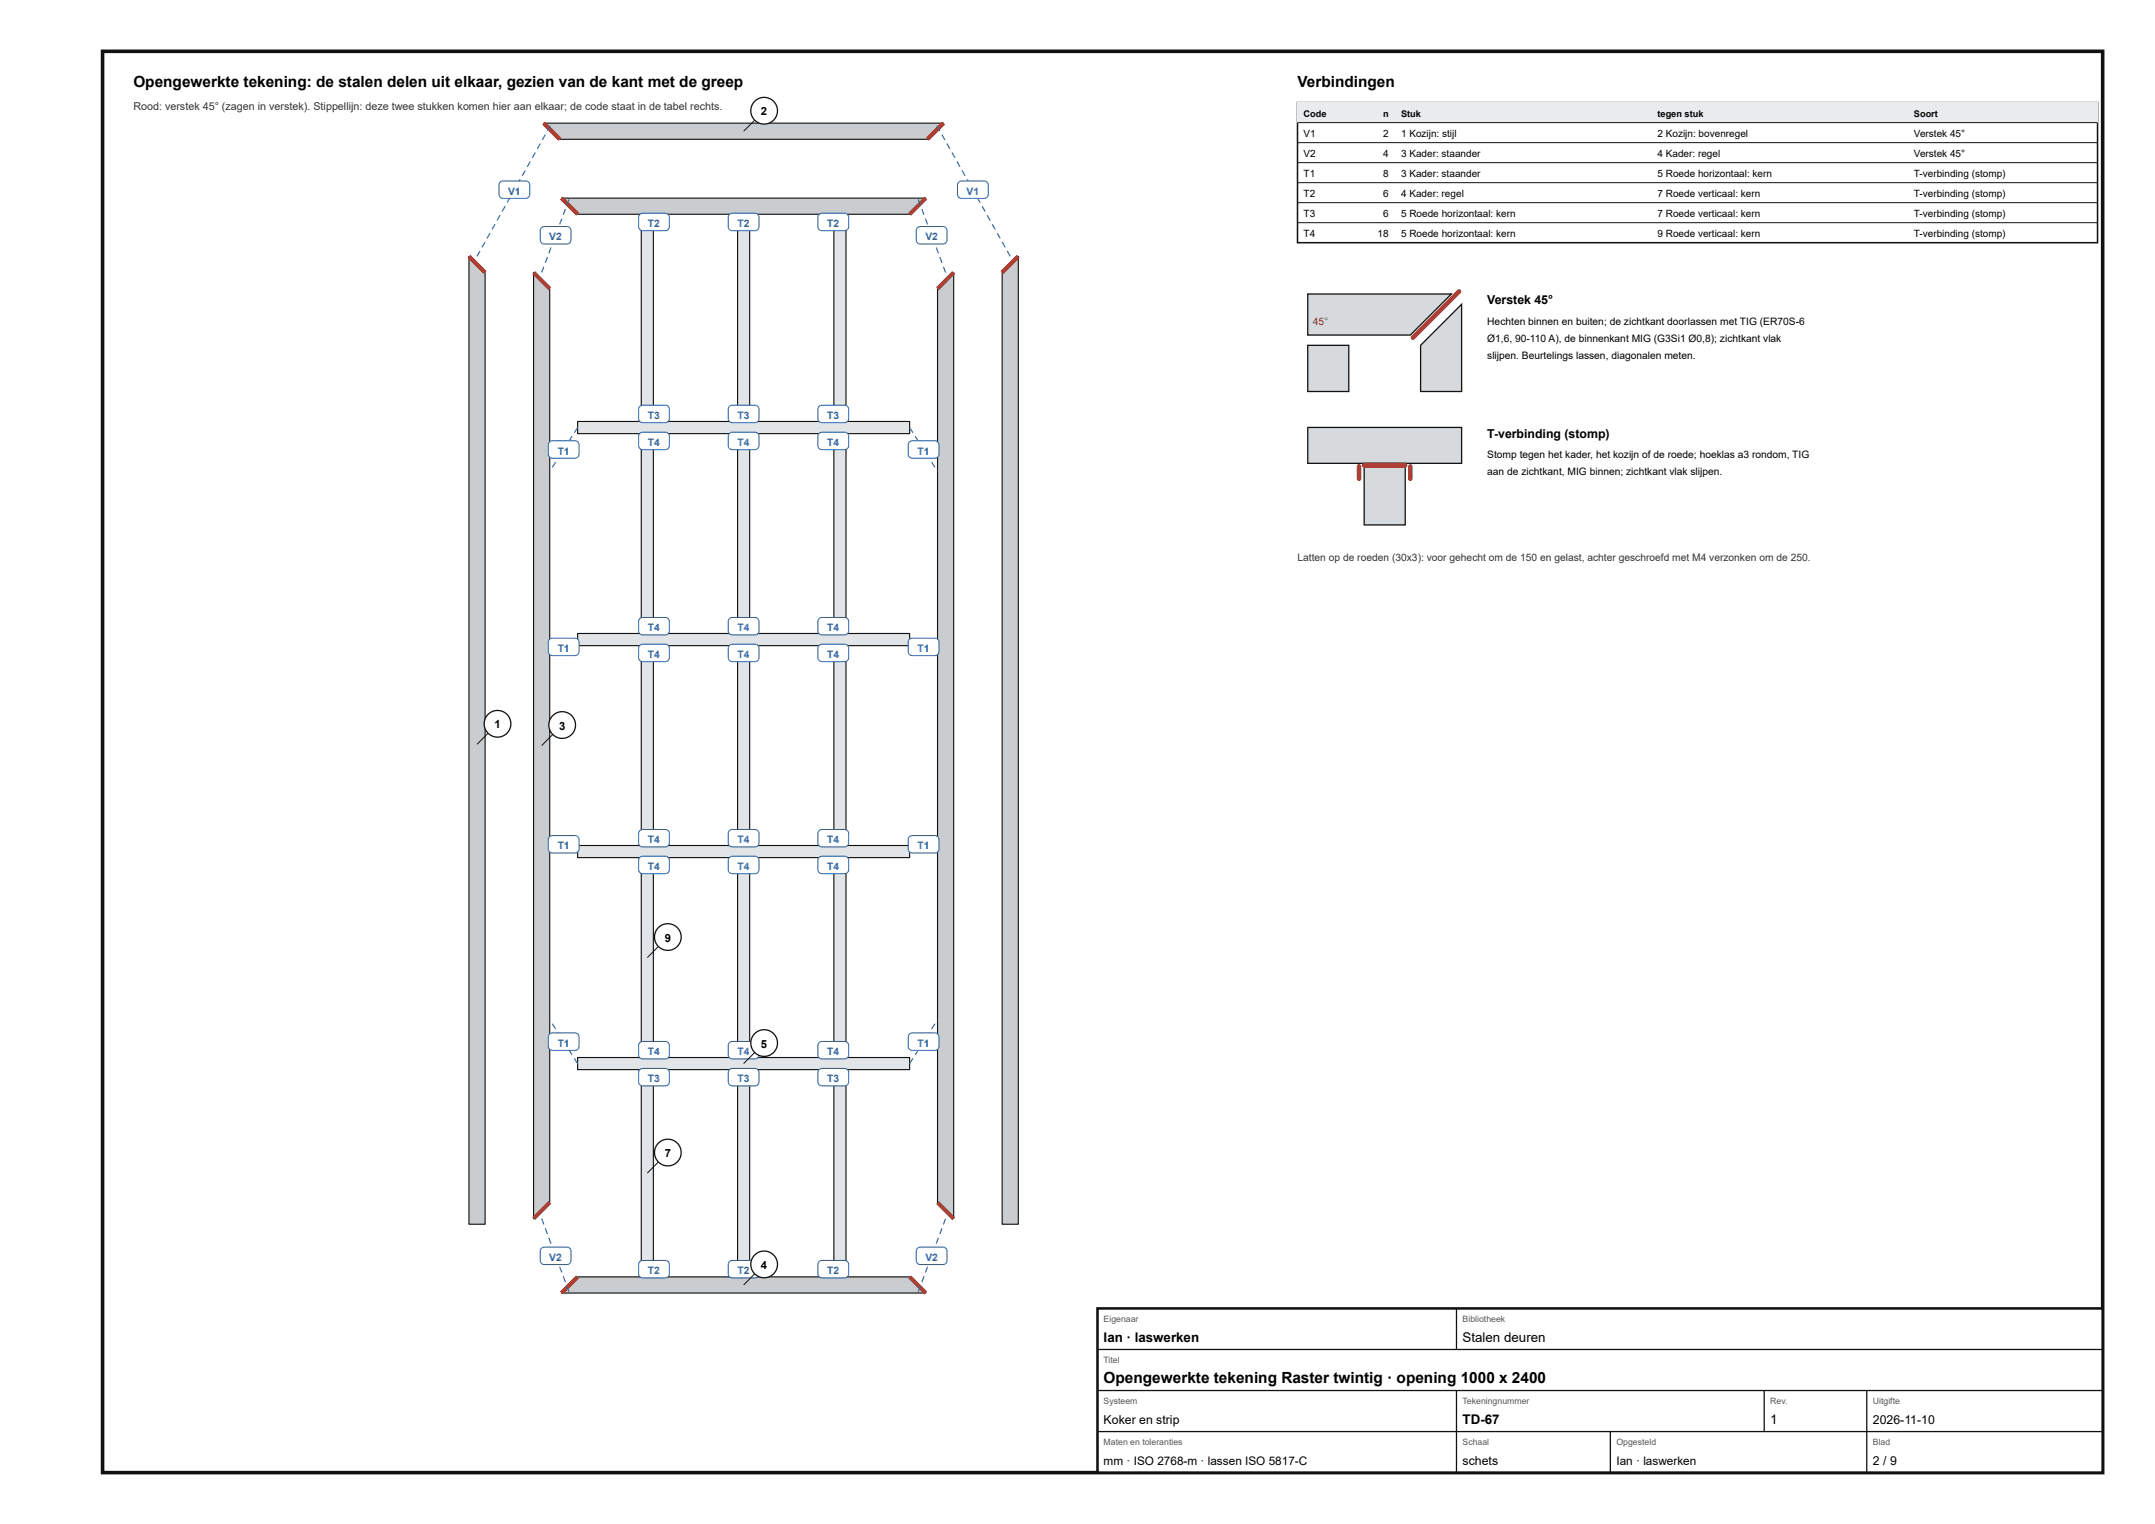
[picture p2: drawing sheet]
<svg xmlns="http://www.w3.org/2000/svg" width="420mm" height="297mm" viewBox="0 0 420 297" stroke-linecap="round" stroke-linejoin="round" font-family="sans-serif">
<path d="M20 10h390v277h-390z" fill="none" stroke="#111" stroke-width=".7" stroke-linecap="butt"/>
<path d="M91.4 50l3.2 3.1v185.5h-3.2z" fill="#c9cdd0"/>
<path d="M91.4 50l3.2 3.1v185.5h-3.2z" fill="none" stroke="#111" stroke-width=".22"/>
<path d="M91.4 50l3.2 3.1" fill="none" stroke="#c0392b" stroke-width=".8" stroke-linecap="butt"/>
<path d="M198.6 50v188.6h-3.2v-185.5z" fill="#c9cdd0"/>
<path d="M198.6 50v188.6h-3.2v-185.5z" fill="none" stroke="#111" stroke-width=".22"/>
<path d="M198.6 50l-3.2 3.1" fill="none" stroke="#c0392b" stroke-width=".8" stroke-linecap="butt"/>
<path d="M106 24h78l-3.2 3.2h-71.6z" fill="#c9cdd0"/>
<path d="M106 24h78l-3.2 3.2h-71.6z" fill="none" stroke="#111" stroke-width=".22"/>
<path d="M106 24l3.2 3.2M184 24l-3.2 3.2" fill="none" stroke="#c0392b" stroke-width=".8" stroke-linecap="butt"/>
<path d="M104 53.1l3.2 3.2v178l-3.2 3.2z" fill="#c9cdd0"/>
<path d="M104 53.1l3.2 3.2v178l-3.2 3.2z" fill="none" stroke="#111" stroke-width=".22"/>
<path d="M104 53.1l3.2 3.2M107.2 234.3l-3.2 3.2" fill="none" stroke="#c0392b" stroke-width=".8" stroke-linecap="butt"/>
<path d="M186 53.1v184.4l-3.2-3.2v-178z" fill="#c9cdd0"/>
<path d="M186 53.1v184.4l-3.2-3.2v-178z" fill="none" stroke="#111" stroke-width=".22"/>
<path d="M186 53.1l-3.2 3.2M182.8 234.3l3.2 3.2" fill="none" stroke="#c0392b" stroke-width=".8" stroke-linecap="butt"/>
<path d="M112.6 248.8h64.8l3.1 3.2h-71z" fill="#c9cdd0"/>
<path d="M112.6 248.8h64.8l3.1 3.2h-71z" fill="none" stroke="#111" stroke-width=".22"/>
<path d="M112.6 248.8l-3.1 3.2M177.4 248.8l3.1 3.2" fill="none" stroke="#c0392b" stroke-width=".8" stroke-linecap="butt"/>
<path d="M109.5 38.6h71l-3.1 3.2h-64.8z" fill="#c9cdd0"/>
<path d="M109.5 38.6h71l-3.1 3.2h-64.8z" fill="none" stroke="#111" stroke-width=".22"/>
<path d="M109.5 38.6l3.1 3.2M180.5 38.6l-3.1 3.2" fill="none" stroke="#c0392b" stroke-width=".8" stroke-linecap="butt"/>
<path d="M112.6 206.1h64.8v2.4h-64.8z" fill="#e2e5e7"/>
<path d="M112.6 206.1h64.8v2.4h-64.8z" fill="none" stroke="#111" stroke-width=".22"/>
<path d="M112.6 164.8h64.8v2.3h-64.8z" fill="#e2e5e7"/>
<path d="M112.6 164.8h64.8v2.3h-64.8z" fill="none" stroke="#111" stroke-width=".22"/>
<path d="M112.6 123.5h64.8v2.3h-64.8z" fill="#e2e5e7"/>
<path d="M112.6 123.5h64.8v2.3h-64.8z" fill="none" stroke="#111" stroke-width=".22"/>
<path d="M112.6 82.1h64.8v2.4h-64.8z" fill="#e2e5e7"/>
<path d="M112.6 82.1h64.8v2.4h-64.8z" fill="none" stroke="#111" stroke-width=".22"/>
<path d="M125 211.4h2.4v34.4h-2.4z" fill="#e2e5e7"/>
<path d="M125 211.4h2.4v34.4h-2.4z" fill="none" stroke="#111" stroke-width=".22"/>
<path d="M143.8 211.4h2.4v34.4h-2.4z" fill="#e2e5e7"/>
<path d="M143.8 211.4h2.4v34.4h-2.4z" fill="none" stroke="#111" stroke-width=".22"/>
<path d="M162.6 211.4h2.4v34.4h-2.4z" fill="#e2e5e7"/>
<path d="M162.6 211.4h2.4v34.4h-2.4z" fill="none" stroke="#111" stroke-width=".22"/>
<path d="M125 170h2.4v33.2h-2.4z" fill="#e2e5e7"/>
<path d="M125 170h2.4v33.2h-2.4z" fill="none" stroke="#111" stroke-width=".22"/>
<path d="M143.8 170h2.4v33.2h-2.4z" fill="#e2e5e7"/>
<path d="M143.8 170h2.4v33.2h-2.4z" fill="none" stroke="#111" stroke-width=".22"/>
<path d="M162.6 170h2.4v33.2h-2.4z" fill="#e2e5e7"/>
<path d="M162.6 170h2.4v33.2h-2.4z" fill="none" stroke="#111" stroke-width=".22"/>
<path d="M125 128.7h2.4v33.2h-2.4z" fill="#e2e5e7"/>
<path d="M125 128.7h2.4v33.2h-2.4z" fill="none" stroke="#111" stroke-width=".22"/>
<path d="M143.8 128.7h2.4v33.2h-2.4z" fill="#e2e5e7"/>
<path d="M143.8 128.7h2.4v33.2h-2.4z" fill="none" stroke="#111" stroke-width=".22"/>
<path d="M162.6 128.7h2.4v33.2h-2.4z" fill="#e2e5e7"/>
<path d="M162.6 128.7h2.4v33.2h-2.4z" fill="none" stroke="#111" stroke-width=".22"/>
<path d="M125 87.4h2.4v33.2h-2.4z" fill="#e2e5e7"/>
<path d="M125 87.4h2.4v33.2h-2.4z" fill="none" stroke="#111" stroke-width=".22"/>
<path d="M143.8 87.4h2.4v33.2h-2.4z" fill="#e2e5e7"/>
<path d="M143.8 87.4h2.4v33.2h-2.4z" fill="none" stroke="#111" stroke-width=".22"/>
<path d="M162.6 87.4h2.4v33.2h-2.4z" fill="#e2e5e7"/>
<path d="M162.6 87.4h2.4v33.2h-2.4z" fill="none" stroke="#111" stroke-width=".22"/>
<path d="M125 44.8h2.4v34.4h-2.4z" fill="#e2e5e7"/>
<path d="M125 44.8h2.4v34.4h-2.4z" fill="none" stroke="#111" stroke-width=".22"/>
<path d="M143.8 44.8h2.4v34.4h-2.4z" fill="#e2e5e7"/>
<path d="M143.8 44.8h2.4v34.4h-2.4z" fill="none" stroke="#111" stroke-width=".22"/>
<path d="M162.6 44.8h2.4v34.4h-2.4z" fill="#e2e5e7"/>
<path d="M162.6 44.8h2.4v34.4h-2.4z" fill="none" stroke="#111" stroke-width=".22"/>
<path d="M93.5 48.9l.2 .1-.6 1-.2-.1zM94.5 47.1l.2 .1-.6 1.1-.2-.1zM95.5 45.4l.2 .1-.6 1-.2-.1zM96.4 43.6l.2 .1-.6 1.1-.1-.1zM97.4 41.9l.2 .1-.6 1-.2-.1zM98.4 40.1l.2 .1-.6 1.1-.2-.1zM99.4 38.4l.2 .1-.6 1-.2-.1zM100.4 36.6l.2 .2-.6 1-.2-.1zM101.3 34.9l.2 .1-.6 1.1-.1-.2zM102.3 33.2l.2 .1-.6 1-.2-.1zM103.3 31.4l.2 .1-.6 1.1-.2-.1zM104.3 29.7l.2 .1-.6 1-.2-.1zM105.3 27.9l.1 .1-.5 1.1-.2-.1zM106.2 26.2l.2 .1-.6 1-.2-.1zM107.2 24.4l.2 .1-.6 1.1-.2-.1z" fill="#1f5fa8"/>
<path d="M97.5 35.5l.6-.2h4.4a.8 .8 0 0 1 .8 .8v1.8a.8 .8 0 0 1-.8 .8h-4.4a.8 .8 0 0 1-.8-.8v-2z" fill="#fff"/>
<path d="M97.5 35.5l.6-.2h4.4a.8 .8 0 0 1 .8 .8v1.8a.8 .8 0 0 1-.8 .8h-4.4a.8 .8 0 0 1-.8-.8v-2z" fill="none" stroke="#1f5fa8" stroke-width=".2"/>
<path d="M196.3 49l.2-.1 .6 1-.2 .1zM195.3 47.2l.2-.1 .6 1.1-.2 .1zM194.3 45.5l.2-.1 .6 1-.2 .1zM193.4 43.7l.2-.1 .5 1.1-.1 .1zM192.4 42l.2-.1 .6 1-.2 .1zM191.4 40.2l.2-.1 .6 1.1-.2 .1zM190.4 38.5l.2-.1 .6 1-.2 .1zM189.4 36.8l.2-.2 .6 1.1-.2 .1zM188.5 35l.2-.1 .5 1-.1 .2zM187.5 33.3l.2-.1 .6 1-.2 .1zM186.5 31.5l.2-.1 .6 1.1-.2 .1zM185.5 29.8l.2-.1 .6 1-.2 .1zM184.5 28l.2-.1 .6 1.1-.2 .1zM183.6 26.3l.2-.1 .5 1-.1 .1zM182.6 24.5l.2-.1 .6 1.1-.2 .1z" fill="#1f5fa8"/>
<path d="M186.9 35.5l.6-.2h4.4a.8 .8 0 0 1 .8 .8v1.8a.8 .8 0 0 1-.8 .8h-4.4a.8 .8 0 0 1-.8-.8v-2z" fill="#fff"/>
<path d="M186.9 35.5l.6-.2h4.4a.8 .8 0 0 1 .8 .8v1.8a.8 .8 0 0 1-.8 .8h-4.4a.8 .8 0 0 1-.8-.8v-2z" fill="none" stroke="#1f5fa8" stroke-width=".2"/>
<path d="M105.5 237.5h.2l.4 1.1-.2 .1zM106.2 239.4l.2-.1 .4 1.2h-.2zM106.9 241.3l.2-.1 .4 1.1-.2 .1zM107.6 243.2l.2-.1 .4 1.1-.2 .1zM108.3 245h.2l.4 1.1-.2 .1zM109 246.9l.2-.1 .5 1.1-.3 .1zM109.7 248.8l.2-.1 .5 1.1-.3 .1zM110.4 250.6h.2l.5 1.1-.3 .1z" fill="#1f5fa8"/>
<path d="M105.6 243.3l.5-.3h4.4a.8 .8 0 0 1 .8 .8v1.8a.8 .8 0 0 1-.8 .8h-4.4a.8 .8 0 0 1-.8-.8l.1-1.9z" fill="#fff"/>
<path d="M105.6 243.3l.5-.3h4.4a.8 .8 0 0 1 .8 .8v1.8a.8 .8 0 0 1-.8 .8h-4.4a.8 .8 0 0 1-.8-.8l.1-1.9z" fill="none" stroke="#1f5fa8" stroke-width=".2"/>
<path d="M105.9 51.9l.2 .1-.4 1.1h-.2zM106.6 50.1h.2l-.4 1.2-.2-.1zM107.3 48.2l.2 .1-.4 1.1-.2-.1zM108 46.3l.2 .1-.4 1.1-.2-.1zM108.7 44.4l.3 .1-.5 1.1h-.2zM109.4 42.6l.3 .1-.5 1.1-.2-.1zM110.1 40.7l.3 .1-.5 1.1-.2-.1zM110.9 38.8l.2 .1-.5 1.1h-.2z" fill="#1f5fa8"/>
<path d="M105.6 44.4l.5-.2h4.4a.8 .8 0 0 1 .8 .8v1.8a.8 .8 0 0 1-.8 .8h-4.4a.8 .8 0 0 1-.8-.8l.1-2z" fill="#fff"/>
<path d="M105.6 44.4l.5-.2h4.4a.8 .8 0 0 1 .8 .8v1.8a.8 .8 0 0 1-.8 .8h-4.4a.8 .8 0 0 1-.8-.8l.1-2z" fill="none" stroke="#1f5fa8" stroke-width=".2"/>
<path d="M184.3 237.5h.2l-.4 1.2-.2-.1zM183.6 239.3l.2 .1-.4 1.1h-.2zM182.9 241.2l.2 .1-.4 1.1-.2-.1zM182.2 243.1l.2 .1-.4 1.1-.2-.1zM181.5 245h.2l-.4 1.2-.3-.1zM180.8 246.8l.2 .1-.4 1.1-.3-.1zM180.1 248.7l.2 .1-.4 1.1-.3-.1zM179.4 250.6h.2l-.4 1.2-.3-.1z" fill="#1f5fa8"/>
<path d="M178.9 243.3l.6-.3h4.4a.8 .8 0 0 1 .8 .8v1.8a.8 .8 0 0 1-.8 .8h-4.4a.8 .8 0 0 1-.8-.8v-1.9z" fill="#fff"/>
<path d="M178.9 243.3l.6-.3h4.4a.8 .8 0 0 1 .8 .8v1.8a.8 .8 0 0 1-.8 .8h-4.4a.8 .8 0 0 1-.8-.8v-1.9z" fill="none" stroke="#1f5fa8" stroke-width=".2"/>
<path d="M183.9 52l.2-.1 .4 1.2h-.2zM183.2 50.1h.2l.4 1.1-.2 .1zM182.5 48.3l.2-.1 .4 1.1-.2 .1zM181.7 46.4l.3-.1 .4 1.1-.2 .1zM181 44.5l.3-.1 .4 1.2h-.2zM180.3 42.7l.3-.1 .4 1.1-.2 .1zM179.6 40.8l.2-.1 .5 1.1-.2 .1zM178.9 38.9l.2-.1 .5 1.2h-.2z" fill="#1f5fa8"/>
<path d="M178.9 44.4l.6-.2h4.4a.8 .8 0 0 1 .8 .8v1.8a.8 .8 0 0 1-.8 .8h-4.4a.8 .8 0 0 1-.8-.8v-2z" fill="#fff"/>
<path d="M178.9 44.4l.6-.2h4.4a.8 .8 0 0 1 .8 .8v1.8a.8 .8 0 0 1-.8 .8h-4.4a.8 .8 0 0 1-.8-.8v-2z" fill="none" stroke="#1f5fa8" stroke-width=".2"/>
<path d="M111.9 206.3l.2-.1 .6 1-.2 .1zM110.8 204.6l.2-.1 .6 1-.1 .2zM109.7 203l.2-.2 .7 1-.2 .2zM108.7 201.3l.2-.2 .6 1.1-.2 .1zM107.6 199.6l.2-.1 .6 1-.2 .1zM107.1 198.8l.2-.1 .1 .1-.2 .1z" fill="#1f5fa8"/>
<path d="M107.1 201.5l.6-.2h4.4a.8 .8 0 0 1 .8 .8v1.8a.8 .8 0 0 1-.8 .8h-4.4a.8 .8 0 0 1-.8-.8v-1.9z" fill="#fff"/>
<path d="M107.1 201.5l.6-.2h4.4a.8 .8 0 0 1 .8 .8v1.8a.8 .8 0 0 1-.8 .8h-4.4a.8 .8 0 0 1-.8-.8v-1.9z" fill="none" stroke="#1f5fa8" stroke-width=".2"/>
<path d="M177.9 206.2l.2 .1-.6 1-.2-.1zM179 204.5l.2 .1-.7 1.1-.2-.2zM180.1 202.8l.2 .2-.7 1-.2-.2zM181.1 201.1l.2 .2-.6 1-.2-.1zM182.2 199.5l.2 .1-.6 1-.2-.1zM182.7 198.7l.2 .1-.1 .1-.2-.1z" fill="#1f5fa8"/>
<path d="M177.3 201.5l.6-.2h4.4a.8 .8 0 0 1 .8 .8v1.8a.8 .8 0 0 1-.8 .8h-4.4a.8 .8 0 0 1-.8-.8v-1.9z" fill="#fff"/>
<path d="M177.3 201.5l.6-.2h4.4a.8 .8 0 0 1 .8 .8v1.8a.8 .8 0 0 1-.8 .8h-4.4a.8 .8 0 0 1-.8-.8v-1.9z" fill="none" stroke="#1f5fa8" stroke-width=".2"/>
<path d="M111.6 165.3l1.1 .6-.1 .2-1.1-.6zM109.8 164.4l1.1 .5-.1 .2-1.1-.5zM108.1 163.4l1 .6-.1 .2-1-.6zM107.2 163l.2 .1-.1 .2-.2-.1z" fill="#1f5fa8"/>
<path d="M107.1 163.1l.6-.3h4.4a.8 .8 0 0 1 .8 .8v1.8a.8 .8 0 0 1-.8 .8h-4.4a.8 .8 0 0 1-.8-.8v-1.9z" fill="#fff"/>
<path d="M107.1 163.1l.6-.3h4.4a.8 .8 0 0 1 .8 .8v1.8a.8 .8 0 0 1-.8 .8h-4.4a.8 .8 0 0 1-.8-.8v-1.9z" fill="none" stroke="#1f5fa8" stroke-width=".2"/>
<path d="M177.3 165.9l1.1-.6 .1 .2-1.1 .6zM179.1 164.9l1.1-.5 .1 .2-1.1 .5zM180.9 164l1-.6 .1 .2-1 .6zM182.6 163.1l.2-.1 .1 .2-.2 .1z" fill="#1f5fa8"/>
<path d="M177.3 163.1l.6-.3h4.4a.8 .8 0 0 1 .8 .8v1.8a.8 .8 0 0 1-.8 .8h-4.4a.8 .8 0 0 1-.8-.8v-1.9z" fill="#fff"/>
<path d="M177.3 163.1l.6-.3h4.4a.8 .8 0 0 1 .8 .8v1.8a.8 .8 0 0 1-.8 .8h-4.4a.8 .8 0 0 1-.8-.8v-1.9z" fill="none" stroke="#1f5fa8" stroke-width=".2"/>
<path d="M111.5 125.1l1.1-.6 .1 .2-1.1 .6zM109.7 126l1.1-.5 .1 .2-1.1 .5zM108 127l1-.6 .1 .2-1 .6zM107.1 127.4l.2-.1 .1 .2-.2 .1z" fill="#1f5fa8"/>
<path d="M107.1 124.6l.6-.2h4.4a.8 .8 0 0 1 .8 .8v1.8a.8 .8 0 0 1-.8 .8h-4.4a.8 .8 0 0 1-.8-.8v-2z" fill="#fff"/>
<path d="M107.1 124.6l.6-.2h4.4a.8 .8 0 0 1 .8 .8v1.8a.8 .8 0 0 1-.8 .8h-4.4a.8 .8 0 0 1-.8-.8v-2z" fill="none" stroke="#1f5fa8" stroke-width=".2"/>
<path d="M177.4 124.5l1.1 .6-.1 .2-1.1-.6zM179.2 125.5l1.1 .5-.1 .2-1.1-.5zM181 126.4l1 .6-.1 .2-1-.6zM182.7 127.3l.2 .1-.1 .2-.2-.1z" fill="#1f5fa8"/>
<path d="M177.3 124.6l.6-.2h4.4a.8 .8 0 0 1 .8 .8v1.8a.8 .8 0 0 1-.8 .8h-4.4a.8 .8 0 0 1-.8-.8v-2z" fill="#fff"/>
<path d="M177.3 124.6l.6-.2h4.4a.8 .8 0 0 1 .8 .8v1.8a.8 .8 0 0 1-.8 .8h-4.4a.8 .8 0 0 1-.8-.8v-2z" fill="none" stroke="#1f5fa8" stroke-width=".2"/>
<path d="M112.5 83.3l.2 .1-.6 1-.2-.1zM111.5 85l.1 .1-.6 1-.2-.1zM110.4 86.6l.2 .2-.7 1-.2-.1zM109.3 88.3l.2 .1-.6 1.1-.2-.2zM108.2 90l.2 .1-.6 1-.2-.1zM107.2 91.7l.1 .1v.1l-.2-.1z" fill="#1f5fa8"/>
<path d="M107.1 86.1l.6-.2h4.4a.8 .8 0 0 1 .8 .8v1.8a.8 .8 0 0 1-.8 .8h-4.4a.8 .8 0 0 1-.8-.8v-2z" fill="#fff"/>
<path d="M107.1 86.1l.6-.2h4.4a.8 .8 0 0 1 .8 .8v1.8a.8 .8 0 0 1-.8 .8h-4.4a.8 .8 0 0 1-.8-.8v-2z" fill="none" stroke="#1f5fa8" stroke-width=".2"/>
<path d="M177.3 83.4l.2-.1 .6 1-.2 .1zM178.4 85.1l.1-.1 .7 1-.2 .1zM179.4 86.8l.2-.2 .7 1.1-.2 .1zM180.5 88.4l.2-.1 .6 1-.2 .2zM181.6 90.1l.2-.1 .6 1-.2 .1zM182.6 91.8l.2-.1 .1 .1-.2 .1z" fill="#1f5fa8"/>
<path d="M177.3 86.1l.6-.2h4.4a.8 .8 0 0 1 .8 .8v1.8a.8 .8 0 0 1-.8 .8h-4.4a.8 .8 0 0 1-.8-.8v-2z" fill="#fff"/>
<path d="M177.3 86.1l.6-.2h4.4a.8 .8 0 0 1 .8 .8v1.8a.8 .8 0 0 1-.8 .8h-4.4a.8 .8 0 0 1-.8-.8v-2z" fill="none" stroke="#1f5fa8" stroke-width=".2"/>
<path d="M126.1 245.9l.2-.1 .8 .9-.2 .1zM127.4 247.4l.2-.1 .8 .9-.2 .1z" fill="#1f5fa8"/>
<path d="M124.8 245.9l.5-.3h4.4a.8 .8 0 0 1 .8 .8v1.8a.8 .8 0 0 1-.8 .8h-4.4a.8 .8 0 0 1-.8-.8v-1.9z" fill="#fff"/>
<path d="M124.8 245.9l.5-.3h4.4a.8 .8 0 0 1 .8 .8v1.8a.8 .8 0 0 1-.8 .8h-4.4a.8 .8 0 0 1-.8-.8v-1.9z" fill="none" stroke="#1f5fa8" stroke-width=".2"/>
<path d="M126.9 210.4l.2 .2-.8 .9-.2-.2zM128.3 208.9l.1 .2-.8 .9-.1-.2z" fill="#1f5fa8"/>
<path d="M124.8 208.5l.5-.3h4.4a.8 .8 0 0 1 .8 .8v1.8a.8 .8 0 0 1-.8 .8h-4.4a.8 .8 0 0 1-.8-.8v-1.9z" fill="#fff"/>
<path d="M124.8 208.5l.5-.3h4.4a.8 .8 0 0 1 .8 .8v1.8a.8 .8 0 0 1-.8 .8h-4.4a.8 .8 0 0 1-.8-.8v-1.9z" fill="none" stroke="#1f5fa8" stroke-width=".2"/>
<path d="M144.9 245.8h.2v1.2h-.2zM144.9 247.8h.2v1h-.2z" fill="#1f5fa8"/>
<path d="M142.2 245.9l.6-.3h4.4a.8 .8 0 0 1 .8 .8v1.8a.8 .8 0 0 1-.8 .8h-4.4a.8 .8 0 0 1-.8-.8v-1.9z" fill="#fff"/>
<path d="M142.2 245.9l.6-.3h4.4a.8 .8 0 0 1 .8 .8v1.8a.8 .8 0 0 1-.8 .8h-4.4a.8 .8 0 0 1-.8-.8v-1.9z" fill="none" stroke="#1f5fa8" stroke-width=".2"/>
<path d="M144.9 210.2h.2v1.2h-.2zM144.9 208.5h.2v.9h-.2z" fill="#1f5fa8"/>
<path d="M142.2 208.5l.6-.3h4.4a.8 .8 0 0 1 .8 .8v1.8a.8 .8 0 0 1-.8 .8h-4.4a.8 .8 0 0 1-.8-.8v-1.9z" fill="#fff"/>
<path d="M142.2 208.5l.6-.3h4.4a.8 .8 0 0 1 .8 .8v1.8a.8 .8 0 0 1-.8 .8h-4.4a.8 .8 0 0 1-.8-.8v-1.9z" fill="none" stroke="#1f5fa8" stroke-width=".2"/>
<path d="M163.7 245.8l.2 .1-.8 .9-.2-.1zM162.4 247.3l.2 .1-.8 .9-.2-.1z" fill="#1f5fa8"/>
<path d="M159.7 245.9l.6-.3h4.4a.8 .8 0 0 1 .8 .8v1.8a.8 .8 0 0 1-.8 .8h-4.4a.8 .8 0 0 1-.8-.8v-1.9z" fill="#fff"/>
<path d="M159.7 245.9l.6-.3h4.4a.8 .8 0 0 1 .8 .8v1.8a.8 .8 0 0 1-.8 .8h-4.4a.8 .8 0 0 1-.8-.8v-1.9z" fill="none" stroke="#1f5fa8" stroke-width=".2"/>
<path d="M162.9 210.6l.2-.2 .8 .9-.2 .2zM161.6 209.1l.1-.2 .8 .9-.1 .2z" fill="#1f5fa8"/>
<path d="M159.7 208.5l.6-.3h4.4a.8 .8 0 0 1 .8 .8v1.8a.8 .8 0 0 1-.8 .8h-4.4a.8 .8 0 0 1-.8-.8v-1.9z" fill="#fff"/>
<path d="M159.7 208.5l.6-.3h4.4a.8 .8 0 0 1 .8 .8v1.8a.8 .8 0 0 1-.8 .8h-4.4a.8 .8 0 0 1-.8-.8v-1.9z" fill="none" stroke="#1f5fa8" stroke-width=".2"/>
<path d="M126.1 203.3l.2-.1 .8 .9-.2 .1zM127.5 204.8l.1-.1 .9 .8-.2 .2z" fill="#1f5fa8"/>
<path d="M124.8 203.2l.5-.2h4.4a.8 .8 0 0 1 .8 .8v1.8a.8 .8 0 0 1-.8 .8h-4.4a.8 .8 0 0 1-.8-.8v-2z" fill="#fff"/>
<path d="M124.8 203.2l.5-.2h4.4a.8 .8 0 0 1 .8 .8v1.8a.8 .8 0 0 1-.8 .8h-4.4a.8 .8 0 0 1-.8-.8v-2z" fill="none" stroke="#1f5fa8" stroke-width=".2"/>
<path d="M126.9 169l.2 .2-.8 .9-.2-.2zM128.3 167.5l.2 .2-.9 .9-.1-.2z" fill="#1f5fa8"/>
<path d="M124.8 167.1l.5-.2h4.4a.8 .8 0 0 1 .8 .8v1.8a.8 .8 0 0 1-.8 .8h-4.4a.8 .8 0 0 1-.8-.8v-2z" fill="#fff"/>
<path d="M124.8 167.1l.5-.2h4.4a.8 .8 0 0 1 .8 .8v1.8a.8 .8 0 0 1-.8 .8h-4.4a.8 .8 0 0 1-.8-.8v-2z" fill="none" stroke="#1f5fa8" stroke-width=".2"/>
<path d="M144.9 203.2h.2v1.2h-.2zM144.9 205.2h.2v.9h-.2z" fill="#1f5fa8"/>
<path d="M142.2 203.2l.6-.2h4.4a.8 .8 0 0 1 .8 .8v1.8a.8 .8 0 0 1-.8 .8h-4.4a.8 .8 0 0 1-.8-.8v-2z" fill="#fff"/>
<path d="M142.2 203.2l.6-.2h4.4a.8 .8 0 0 1 .8 .8v1.8a.8 .8 0 0 1-.8 .8h-4.4a.8 .8 0 0 1-.8-.8v-2z" fill="none" stroke="#1f5fa8" stroke-width=".2"/>
<path d="M144.9 168.8h.2v1.2h-.2zM144.9 167.1h.2v.9h-.2z" fill="#1f5fa8"/>
<path d="M142.2 167.1l.6-.2h4.4a.8 .8 0 0 1 .8 .8v1.8a.8 .8 0 0 1-.8 .8h-4.4a.8 .8 0 0 1-.8-.8v-2z" fill="#fff"/>
<path d="M142.2 167.1l.6-.2h4.4a.8 .8 0 0 1 .8 .8v1.8a.8 .8 0 0 1-.8 .8h-4.4a.8 .8 0 0 1-.8-.8v-2z" fill="none" stroke="#1f5fa8" stroke-width=".2"/>
<path d="M163.7 203.2l.2 .1-.8 .9-.2-.1zM162.4 204.7l.1 .1-.8 .9-.2-.2z" fill="#1f5fa8"/>
<path d="M159.7 203.2l.6-.2h4.4a.8 .8 0 0 1 .8 .8v1.8a.8 .8 0 0 1-.8 .8h-4.4a.8 .8 0 0 1-.8-.8v-2z" fill="#fff"/>
<path d="M159.7 203.2l.6-.2h4.4a.8 .8 0 0 1 .8 .8v1.8a.8 .8 0 0 1-.8 .8h-4.4a.8 .8 0 0 1-.8-.8v-2z" fill="none" stroke="#1f5fa8" stroke-width=".2"/>
<path d="M162.9 169.2l.2-.2 .8 .9-.2 .2zM161.5 167.7l.2-.2 .8 .9-.1 .2z" fill="#1f5fa8"/>
<path d="M159.7 167.1l.6-.2h4.4a.8 .8 0 0 1 .8 .8v1.8a.8 .8 0 0 1-.8 .8h-4.4a.8 .8 0 0 1-.8-.8v-2z" fill="#fff"/>
<path d="M159.7 167.1l.6-.2h4.4a.8 .8 0 0 1 .8 .8v1.8a.8 .8 0 0 1-.8 .8h-4.4a.8 .8 0 0 1-.8-.8v-2z" fill="none" stroke="#1f5fa8" stroke-width=".2"/>
<path d="M126.1 162l.2-.1 .8 .8-.2 .2zM127.5 163.5l.1-.2 .9 .9-.2 .2z" fill="#1f5fa8"/>
<path d="M124.8 161.9l.5-.2h4.4a.8 .8 0 0 1 .8 .8v1.8a.8 .8 0 0 1-.8 .8h-4.4a.8 .8 0 0 1-.8-.8v-2z" fill="#fff"/>
<path d="M124.8 161.9l.5-.2h4.4a.8 .8 0 0 1 .8 .8v1.8a.8 .8 0 0 1-.8 .8h-4.4a.8 .8 0 0 1-.8-.8v-2z" fill="none" stroke="#1f5fa8" stroke-width=".2"/>
<path d="M126.9 127.7l.2 .2-.8 .8-.2-.1zM128.3 126.2l.2 .2-.9 .9-.1-.2z" fill="#1f5fa8"/>
<path d="M124.8 125.8l.5-.3h4.4a.8 .8 0 0 1 .8 .8v1.8a.8 .8 0 0 1-.8 .8h-4.4a.8 .8 0 0 1-.8-.8v-1.9z" fill="#fff"/>
<path d="M124.8 125.8l.5-.3h4.4a.8 .8 0 0 1 .8 .8v1.8a.8 .8 0 0 1-.8 .8h-4.4a.8 .8 0 0 1-.8-.8v-1.9z" fill="none" stroke="#1f5fa8" stroke-width=".2"/>
<path d="M144.9 161.9h.2v1.2h-.2zM144.9 163.9h.2v.9h-.2z" fill="#1f5fa8"/>
<path d="M142.2 161.9l.6-.2h4.4a.8 .8 0 0 1 .8 .8v1.8a.8 .8 0 0 1-.8 .8h-4.4a.8 .8 0 0 1-.8-.8v-2z" fill="#fff"/>
<path d="M142.2 161.9l.6-.2h4.4a.8 .8 0 0 1 .8 .8v1.8a.8 .8 0 0 1-.8 .8h-4.4a.8 .8 0 0 1-.8-.8v-2z" fill="none" stroke="#1f5fa8" stroke-width=".2"/>
<path d="M144.9 127.5h.2v1.2h-.2zM144.9 125.8h.2v.9h-.2z" fill="#1f5fa8"/>
<path d="M142.2 125.8l.6-.3h4.4a.8 .8 0 0 1 .8 .8v1.8a.8 .8 0 0 1-.8 .8h-4.4a.8 .8 0 0 1-.8-.8v-1.9z" fill="#fff"/>
<path d="M142.2 125.8l.6-.3h4.4a.8 .8 0 0 1 .8 .8v1.8a.8 .8 0 0 1-.8 .8h-4.4a.8 .8 0 0 1-.8-.8v-1.9z" fill="none" stroke="#1f5fa8" stroke-width=".2"/>
<path d="M163.7 161.9l.2 .1-.8 .9-.2-.2zM162.4 163.3l.1 .2-.8 .9-.2-.2z" fill="#1f5fa8"/>
<path d="M159.7 161.9l.6-.2h4.4a.8 .8 0 0 1 .8 .8v1.8a.8 .8 0 0 1-.8 .8h-4.4a.8 .8 0 0 1-.8-.8v-2z" fill="#fff"/>
<path d="M159.7 161.9l.6-.2h4.4a.8 .8 0 0 1 .8 .8v1.8a.8 .8 0 0 1-.8 .8h-4.4a.8 .8 0 0 1-.8-.8v-2z" fill="none" stroke="#1f5fa8" stroke-width=".2"/>
<path d="M162.9 127.9l.2-.2 .8 .9-.2 .1zM161.5 126.4l.2-.2 .8 .9-.2 .2z" fill="#1f5fa8"/>
<path d="M159.7 125.8l.6-.3h4.4a.8 .8 0 0 1 .8 .8v1.8a.8 .8 0 0 1-.8 .8h-4.4a.8 .8 0 0 1-.8-.8v-1.9z" fill="#fff"/>
<path d="M159.7 125.8l.6-.3h4.4a.8 .8 0 0 1 .8 .8v1.8a.8 .8 0 0 1-.8 .8h-4.4a.8 .8 0 0 1-.8-.8v-1.9z" fill="none" stroke="#1f5fa8" stroke-width=".2"/>
<path d="M126.1 120.7l.2-.2 .8 .9-.2 .2zM127.5 122.2l.1-.2 .9 .9-.2 .2z" fill="#1f5fa8"/>
<path d="M124.8 120.6l.5-.3h4.4a.8 .8 0 0 1 .8 .8v1.8a.8 .8 0 0 1-.8 .8h-4.4a.8 .8 0 0 1-.8-.8v-1.9z" fill="#fff"/>
<path d="M124.8 120.6l.5-.3h4.4a.8 .8 0 0 1 .8 .8v1.8a.8 .8 0 0 1-.8 .8h-4.4a.8 .8 0 0 1-.8-.8v-1.9z" fill="none" stroke="#1f5fa8" stroke-width=".2"/>
<path d="M126.9 86.4l.2 .1-.8 .9-.2-.1zM128.3 84.9l.2 .2-.9 .9-.1-.2z" fill="#1f5fa8"/>
<path d="M124.8 84.5l.5-.3h4.4a.8 .8 0 0 1 .8 .8v1.8a.8 .8 0 0 1-.8 .8h-4.4a.8 .8 0 0 1-.8-.8v-1.9z" fill="#fff"/>
<path d="M124.8 84.5l.5-.3h4.4a.8 .8 0 0 1 .8 .8v1.8a.8 .8 0 0 1-.8 .8h-4.4a.8 .8 0 0 1-.8-.8v-1.9z" fill="none" stroke="#1f5fa8" stroke-width=".2"/>
<path d="M144.9 120.6h.2v1.2h-.2zM144.9 122.6h.2v.9h-.2z" fill="#1f5fa8"/>
<path d="M142.2 120.6l.6-.3h4.4a.8 .8 0 0 1 .8 .8v1.8a.8 .8 0 0 1-.8 .8h-4.4a.8 .8 0 0 1-.8-.8v-1.9z" fill="#fff"/>
<path d="M142.2 120.6l.6-.3h4.4a.8 .8 0 0 1 .8 .8v1.8a.8 .8 0 0 1-.8 .8h-4.4a.8 .8 0 0 1-.8-.8v-1.9z" fill="none" stroke="#1f5fa8" stroke-width=".2"/>
<path d="M144.9 86.2h.2v1.2h-.2zM144.9 84.5h.2v.9h-.2z" fill="#1f5fa8"/>
<path d="M142.2 84.5l.6-.3h4.4a.8 .8 0 0 1 .8 .8v1.8a.8 .8 0 0 1-.8 .8h-4.4a.8 .8 0 0 1-.8-.8v-1.9z" fill="#fff"/>
<path d="M142.2 84.5l.6-.3h4.4a.8 .8 0 0 1 .8 .8v1.8a.8 .8 0 0 1-.8 .8h-4.4a.8 .8 0 0 1-.8-.8v-1.9z" fill="none" stroke="#1f5fa8" stroke-width=".2"/>
<path d="M163.7 120.5l.2 .2-.8 .9-.2-.2zM162.4 122l.1 .2-.8 .9-.2-.2z" fill="#1f5fa8"/>
<path d="M159.7 120.6l.6-.3h4.4a.8 .8 0 0 1 .8 .8v1.8a.8 .8 0 0 1-.8 .8h-4.4a.8 .8 0 0 1-.8-.8v-1.9z" fill="#fff"/>
<path d="M159.7 120.6l.6-.3h4.4a.8 .8 0 0 1 .8 .8v1.8a.8 .8 0 0 1-.8 .8h-4.4a.8 .8 0 0 1-.8-.8v-1.9z" fill="none" stroke="#1f5fa8" stroke-width=".2"/>
<path d="M162.9 86.5l.2-.1 .8 .9-.2 .1zM161.5 85.1l.2-.2 .8 .9-.1 .2z" fill="#1f5fa8"/>
<path d="M159.7 84.5l.6-.3h4.4a.8 .8 0 0 1 .8 .8v1.8a.8 .8 0 0 1-.8 .8h-4.4a.8 .8 0 0 1-.8-.8v-1.9z" fill="#fff"/>
<path d="M159.7 84.5l.6-.3h4.4a.8 .8 0 0 1 .8 .8v1.8a.8 .8 0 0 1-.8 .8h-4.4a.8 .8 0 0 1-.8-.8v-1.9z" fill="none" stroke="#1f5fa8" stroke-width=".2"/>
<path d="M126.1 79.3l.2-.2 .8 .9-.2 .2zM127.5 80.8l.1-.2 .8 .9-.1 .2z" fill="#1f5fa8"/>
<path d="M124.8 79.2l.5-.2h4.4a.8 .8 0 0 1 .8 .8v1.8a.8 .8 0 0 1-.8 .8h-4.4a.8 .8 0 0 1-.8-.8v-2z" fill="#fff"/>
<path d="M124.8 79.2l.5-.2h4.4a.8 .8 0 0 1 .8 .8v1.8a.8 .8 0 0 1-.8 .8h-4.4a.8 .8 0 0 1-.8-.8v-2z" fill="none" stroke="#1f5fa8" stroke-width=".2"/>
<path d="M126.9 43.8l.2 .1-.8 .9-.2-.1zM128.2 42.3l.2 .1-.8 .9-.2-.1z" fill="#1f5fa8"/>
<path d="M124.8 41.8l.5-.2h4.4a.8 .8 0 0 1 .8 .8v1.8a.8 .8 0 0 1-.8 .8h-4.4a.8 .8 0 0 1-.8-.8v-2z" fill="#fff"/>
<path d="M124.8 41.8l.5-.2h4.4a.8 .8 0 0 1 .8 .8v1.8a.8 .8 0 0 1-.8 .8h-4.4a.8 .8 0 0 1-.8-.8v-2z" fill="none" stroke="#1f5fa8" stroke-width=".2"/>
<path d="M144.9 79.2h.2v1.2h-.2zM144.9 81.2h.2v.9h-.2z" fill="#1f5fa8"/>
<path d="M142.2 79.2l.6-.2h4.4a.8 .8 0 0 1 .8 .8v1.8a.8 .8 0 0 1-.8 .8h-4.4a.8 .8 0 0 1-.8-.8v-2z" fill="#fff"/>
<path d="M142.2 79.2l.6-.2h4.4a.8 .8 0 0 1 .8 .8v1.8a.8 .8 0 0 1-.8 .8h-4.4a.8 .8 0 0 1-.8-.8v-2z" fill="none" stroke="#1f5fa8" stroke-width=".2"/>
<path d="M144.9 43.6h.2v1.2h-.2zM144.9 41.8h.2v1h-.2z" fill="#1f5fa8"/>
<path d="M142.2 41.8l.6-.2h4.4a.8 .8 0 0 1 .8 .8v1.8a.8 .8 0 0 1-.8 .8h-4.4a.8 .8 0 0 1-.8-.8v-2z" fill="#fff"/>
<path d="M142.2 41.8l.6-.2h4.4a.8 .8 0 0 1 .8 .8v1.8a.8 .8 0 0 1-.8 .8h-4.4a.8 .8 0 0 1-.8-.8v-2z" fill="none" stroke="#1f5fa8" stroke-width=".2"/>
<path d="M163.7 79.1l.2 .2-.8 .9-.2-.2zM162.4 80.6l.1 .2-.8 .9-.1-.2z" fill="#1f5fa8"/>
<path d="M159.7 79.2l.6-.2h4.4a.8 .8 0 0 1 .8 .8v1.8a.8 .8 0 0 1-.8 .8h-4.4a.8 .8 0 0 1-.8-.8v-2z" fill="#fff"/>
<path d="M159.7 79.2l.6-.2h4.4a.8 .8 0 0 1 .8 .8v1.8a.8 .8 0 0 1-.8 .8h-4.4a.8 .8 0 0 1-.8-.8v-2z" fill="none" stroke="#1f5fa8" stroke-width=".2"/>
<path d="M162.9 43.9l.2-.1 .8 .9-.2 .1zM161.6 42.4l.2-.1 .8 .9-.2 .1z" fill="#1f5fa8"/>
<path d="M159.7 41.8l.6-.2h4.4a.8 .8 0 0 1 .8 .8v1.8a.8 .8 0 0 1-.8 .8h-4.4a.8 .8 0 0 1-.8-.8v-2z" fill="#fff"/>
<path d="M159.7 41.8l.6-.2h4.4a.8 .8 0 0 1 .8 .8v1.8a.8 .8 0 0 1-.8 .8h-4.4a.8 .8 0 0 1-.8-.8v-2z" fill="none" stroke="#1f5fa8" stroke-width=".2"/>
<path d="M95.2 142.9l-2.2 2.2" fill="none" stroke="#111" stroke-width=".19"/>
<circle cx="97" cy="141.1" r="2.6" fill="#fff"/>
<circle cx="97" cy="141.1" r="2.6" fill="none" stroke="#111" stroke-width=".25"/>
<path d="M147.2 23.4l-2.2 2.2" fill="none" stroke="#111" stroke-width=".19"/>
<circle cx="149" cy="21.6" r="2.6" fill="#fff"/>
<circle cx="149" cy="21.6" r="2.6" fill="none" stroke="#111" stroke-width=".25"/>
<path d="M107.8 143.1l-2.2 2.2" fill="none" stroke="#111" stroke-width=".19"/>
<circle cx="109.6" cy="141.3" r="2.6" fill="#fff"/>
<circle cx="109.6" cy="141.3" r="2.6" fill="none" stroke="#111" stroke-width=".25"/>
<path d="M147.2 248.2l-2.2 2.2" fill="none" stroke="#111" stroke-width=".19"/>
<circle cx="149" cy="246.4" r="2.6" fill="#fff"/>
<circle cx="149" cy="246.4" r="2.6" fill="none" stroke="#111" stroke-width=".25"/>
<path d="M147.2 205.1l-2.2 2.2" fill="none" stroke="#111" stroke-width=".19"/>
<circle cx="149" cy="203.3" r="2.6" fill="#fff"/>
<circle cx="149" cy="203.3" r="2.6" fill="none" stroke="#111" stroke-width=".25"/>
<path d="M128.4 226.4l-2.2 2.2" fill="none" stroke="#111" stroke-width=".19"/>
<circle cx="130.2" cy="224.6" r="2.6" fill="#fff"/>
<circle cx="130.2" cy="224.6" r="2.6" fill="none" stroke="#111" stroke-width=".25"/>
<path d="M128.4 184.4l-2.2 2.2" fill="none" stroke="#111" stroke-width=".19"/>
<circle cx="130.2" cy="182.6" r="2.6" fill="#fff"/>
<circle cx="130.2" cy="182.6" r="2.6" fill="none" stroke="#111" stroke-width=".25"/>
<path d="M253 20h156v27.3h-156z" fill="none" stroke="#111" stroke-width=".3"/>
<path d="M253 20h156v3.9h-156z" fill="#e9ecee"/>
<path d="M253 23.9h156M253 27.8h156M253 31.7h156M253 35.6h156M253 39.5h156M253 43.4h156" fill="none" stroke="#111" stroke-width=".19"/>
<path d="M255 57.3h28l-8 8h-20z" fill="#d7dadc"/>
<path d="M255 57.3h28l-8 8h-20z" fill="none" stroke="#111" stroke-width=".25"/>
<path d="M255 67.3h8v9h-8z" fill="#d7dadc"/>
<path d="M255 67.3h8v9h-8z" fill="none" stroke="#111" stroke-width=".25"/>
<path d="M285 59.3v17h-8v-9z" fill="#d7dadc"/>
<path d="M285 59.3v17h-8v-9z" fill="none" stroke="#111" stroke-width=".25"/>
<path d="M284.5 56.8l-9 9" fill="none" stroke="#c0392b" stroke-width=".9"/>
<path d="M255 83.3h30v7h-30z" fill="#d7dadc"/>
<path d="M255 83.3h30v7h-30z" fill="none" stroke="#111" stroke-width=".25"/>
<path d="M266 90.3h8v12h-8z" fill="#d7dadc"/>
<path d="M266 90.3h8v12h-8z" fill="none" stroke="#111" stroke-width=".25"/>
<path d="M265 90.9v2.4M266 90.7h8M275 90.9v2.4" fill="none" stroke="#c0392b" stroke-width=".9"/>
<path d="M214 255h196v32h-196z" fill="#fff"/>
<path d="M214 255h196v32h-196z" fill="none" stroke="#111" stroke-width=".5"/>
<path d="M284 255v8M214 263h196M214 271h196M214 279h196M284 271v16M314 279v8M344 271v8M364 271v16" fill="none" stroke="#111" stroke-width=".25"/>
<g font-size="3">
<text x="26" y="17">Opengewerkte tekening: de stalen delen uit elkaar, gezien van de kant met de greep</text>
<text x="253" y="17">Verbindingen</text>
<text x="215.2" y="269.6">Opengewerkte tekening Raster twintig · opening 1000 x 2400</text>
</g>
<g font-size="2.6">
<text x="215.2" y="261.6">Ian · laswerken</text>
<text x="285.2" y="261.6">Stalen deuren</text>
<text x="285.2" y="277.6">TD-67</text>
<text x="345.2" y="277.6">1</text>
</g>
<g font-size="2.4">
<text x="290" y="59.3">Verstek 45°</text>
<text x="290" y="85.3">T-verbinding (stomp)</text>
<text x="215.2" y="277.6">Koker en strip</text>
<text x="365.2" y="277.6">2026-11-10</text>
<text x="285.2" y="285.6">schets</text>
<text x="365.2" y="285.6">2 / 9</text>
</g>
<g font-size="2.3">
<text x="215.2" y="285.6">mm · ISO 2768-m · lassen ISO 5817-C</text>
<text x="315.2" y="285.6">Ian · laswerken</text>
</g>
<g font-size="2.2">
<text x="148.4" y="22.5">2</text>
<text x="96.4" y="142">1</text>
<text x="109" y="142.2">3</text>
<text x="129.6" y="183.5">9</text>
<text x="148.4" y="204.2">5</text>
<text x="129.6" y="225.5">7</text>
<text x="148.4" y="247.3">4</text>
</g>
<text font-size="2.1" fill="#333" x="26" y="21.5">Rood: verstek 45° (zagen in verstek). Stippellijn: deze twee stukken komen hier aan elkaar; de code staat in de tabel rechts.</text>
<g font-size="2" fill="#1f5fa8">
<text x="99.1" y="38">V1</text>
<text x="188.5" y="38">V1</text>
<text x="107.1" y="46.9">V2</text>
<text x="126.4" y="44.3">T2</text>
<text x="143.8" y="44.3">T2</text>
<text x="161.3" y="44.3">T2</text>
<text x="180.4" y="46.9">V2</text>
<text x="126.4" y="81.7">T3</text>
<text x="143.8" y="81.7">T3</text>
<text x="161.3" y="81.7">T3</text>
<text x="108.7" y="88.6">T1</text>
<text x="126.4" y="86.9">T4</text>
<text x="143.8" y="86.9">T4</text>
<text x="161.3" y="86.9">T4</text>
<text x="178.9" y="88.6">T1</text>
<text x="126.4" y="123">T4</text>
<text x="143.8" y="123">T4</text>
<text x="161.3" y="123">T4</text>
<text x="108.7" y="127.1">T1</text>
<text x="126.4" y="128.2">T4</text>
<text x="143.8" y="128.2">T4</text>
<text x="161.3" y="128.2">T4</text>
<text x="178.9" y="127.1">T1</text>
<text x="108.7" y="165.5">T1</text>
<text x="126.4" y="164.4">T4</text>
<text x="143.8" y="164.4">T4</text>
<text x="161.3" y="164.4">T4</text>
<text x="178.9" y="165.5">T1</text>
<text x="126.4" y="169.6">T4</text>
<text x="143.8" y="169.6">T4</text>
<text x="161.3" y="169.6">T4</text>
<text x="108.7" y="204">T1</text>
<text x="126.4" y="205.7">T4</text>
<text x="143.8" y="205.7">T4</text>
<text x="161.3" y="205.7">T4</text>
<text x="178.9" y="204">T1</text>
<text x="126.4" y="210.9">T3</text>
<text x="143.8" y="210.9">T3</text>
<text x="161.3" y="210.9">T3</text>
<text x="107.1" y="245.7">V2</text>
<text x="180.4" y="245.7">V2</text>
<text x="126.4" y="248.3">T2</text>
<text x="143.8" y="248.3">T2</text>
<text x="161.3" y="248.3">T2</text>
</g>
<text font-size="2" fill="#c0392b" x="256" y="63.3">45°</text>
<g font-size="2">
<text x="290" y="63.3">Hechten binnen en buiten; de zichtkant doorlassen met TIG (ER70S-6</text>
<text x="290" y="66.6">Ø1,6, 90-110 A), de binnenkant MIG (G3Si1 Ø0,8); zichtkant vlak</text>
<text x="290" y="69.9">slijpen. Beurtelings lassen, diagonalen meten.</text>
<text x="290" y="89.3">Stomp tegen het kader, het kozijn of de roede; hoeklas a3 rondom, TIG</text>
<text x="290" y="92.6">aan de zichtkant, MIG binnen; zichtkant vlak slijpen.</text>
</g>
<text font-size="2" fill="#333" x="253" y="109.3">Latten op de roeden (30x3): voor gehecht om de 150 en gelast, achter geschroefd met M4 verzonken om de 250.</text>
<g font-size="1.9">
<text x="254.2" y="26.6">V1</text>
<text x="269.7" y="26.6">2</text>
<text x="273.2" y="26.6">1 Kozijn: stijl</text>
<text x="323.2" y="26.6">2 Kozijn: bovenregel</text>
<text x="373.2" y="26.6">Verstek 45°</text>
<text x="254.2" y="30.5">V2</text>
<text x="254.2" y="34.4">T1</text>
<text x="269.7" y="30.5">4</text>
<text x="269.7" y="34.4">8</text>
<text x="273.2" y="30.5">3 Kader: staander</text>
<text x="273.2" y="34.4">3 Kader: staander</text>
<text x="323.2" y="30.5">4 Kader: regel</text>
<text x="323.2" y="34.4">5 Roede horizontaal: kern</text>
<text x="373.2" y="30.5">Verstek 45°</text>
<text x="373.2" y="34.4">T-verbinding (stomp)</text>
<text x="254.2" y="38.3">T2</text>
<text x="269.7" y="38.3">6</text>
<text x="273.2" y="38.3">4 Kader: regel</text>
<text x="323.2" y="38.3">7 Roede verticaal: kern</text>
<text x="373.2" y="38.3">T-verbinding (stomp)</text>
<text x="254.2" y="42.2">T3</text>
<text x="254.2" y="46.1">T4</text>
<text x="268.6" y="46.1">18</text>
<text x="269.7" y="42.2">6</text>
<text x="273.2" y="42.2">5 Roede horizontaal: kern</text>
<text x="273.2" y="46.1">5 Roede horizontaal: kern</text>
<text x="323.2" y="42.2">7 Roede verticaal: kern</text>
<text x="323.2" y="46.1">9 Roede verticaal: kern</text>
<text x="373.2" y="42.2">T-verbinding (stomp)</text>
<text x="373.2" y="46.1">T-verbinding (stomp)</text>
</g>
<g font-size="1.8">
<text x="254.2" y="22.7">Code</text>
<text x="269.7" y="22.7">n</text>
<text x="273.2" y="22.7">Stuk</text>
<text x="323.2" y="22.7">tegen stuk</text>
<text x="373.2" y="22.7">Soort</text>
</g>
<g font-size="1.7" fill="#555">
<text x="215.2" y="257.6">Eigenaar</text>
<text x="285.2" y="257.6">Bibliotheek</text>
<text x="215.2" y="265.6">Titel</text>
<text x="215.2" y="273.6">Systeem</text>
<text x="285.2" y="273.6">Tekeningnummer</text>
<text x="345.2" y="273.6">Rev.</text>
<text x="365.2" y="273.6">Uitgifte</text>
<text x="215.2" y="281.6">Maten en toleranties</text>
<text x="285.2" y="281.6">Schaal</text>
<text x="315.2" y="281.6">Opgesteld</text>
<text x="365.2" y="281.6">Blad</text>
</g>
</svg>
